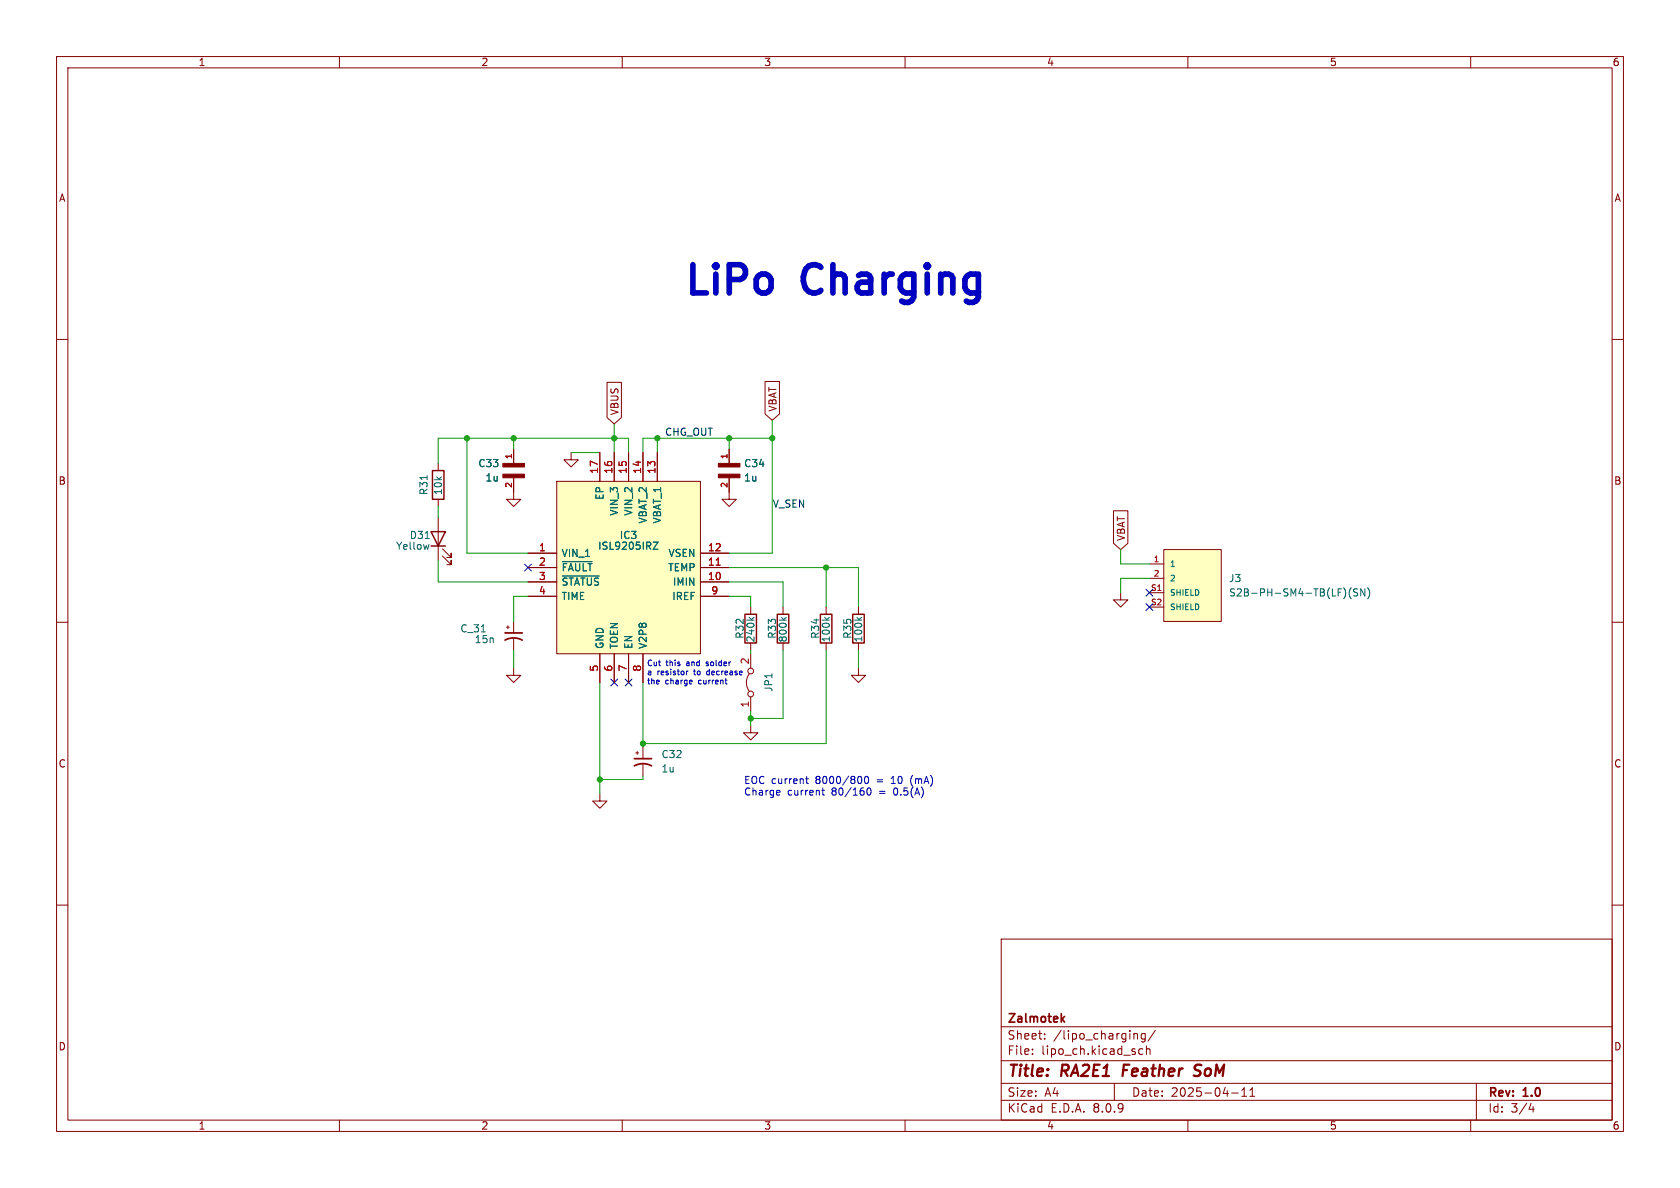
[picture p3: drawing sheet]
<svg xmlns="http://www.w3.org/2000/svg" width="297mm" height="210mm" viewBox="0 0 297 210" stroke-linecap="round" stroke-linejoin="round" font-family="sans-serif">
<g fill="none" stroke="#840000" stroke-width=".18">
<path d="M10 10h277v190h-277zM12 12h273v186h-273zM60 10v2M110 10v2M160 10v2M210 10v2M260 10v2M10 60h2M285 60h2M77.5 81.9v1.3M77.5 88.3v1.2M77.5 91.4v7.7"/>
<path d="M78.2 98.3l1.6 1.5v-.7v.7h-.8M78.2 97l1.6 1.6v-.8v.8h-.8M101 80v1.3h1.2l-1.2 1.3-1.3-1.3h1.3M10 110h2M89.5 110.9h.5M89.8 110.6v.5M90.8 109.9v2M90.8 112.9v2M285 110h2M112.4 133.1h.5M112.6 132.8v.6M113.7 132.1v2"/>
<path d="M113.7 135.1v2.1M106 140.3v1.3h1.3l-1.3 1.3-1.2-1.3h1.2M10 160h2M177 166h108v32h-108zM285 160h2M60 198v2M110 198v2M160 198v2M177 194.5h108M177 191.5h108M177 187.5h108M177 181.5h108"/>
<path d="M182.5 186.3v.1M182.5 185.5v.1M184.7 183.6v.1M184.7 182.8v.1M197 191.5v3M200.5 182.8h.5l.1 .9M202 185.5l-.4-.1-.3 .3v.4l.2 .2h.5M202.5 182.8l-.5-.1-.3 .3v.4l.2 .2h.6M202.5 182.7v1.2l-.3 .3-.4-.1M202.7 185.5l.2-.1 .3 .1 .1 .9M202.7 184.9v1.5M204.2 182.1l-1.2 2"/>
<path d="M210 198v2M217.7 193.2h1.2M219.5 193.8h.9M219.5 192.7l.5-.4v1.5M221 193.8h.8M221 192.7l.4-.4v1.5M260 198v2M261 191.5v6.5M270.7 195l-.4 1.1h.9M271 195.6v1"/>
</g>
<path d="M198.7 188.2l-.3 2M212.1 190a.85 .85 0 0 1-1.1 .1M212.1 188.2l-.7 .1a.46 .46 0 0 0-.2 .5 .46 .46 0 0 0 .3 .4l.6 .2" fill="none" stroke="#840000" stroke-width=".4"/>
<path d="M89.3 113.2a3.2 3.2 0 0 1 3 0M89.3 111.9h3M112.1 135.4a3.2 3.2 0 0 1 3.1 0M112.1 134.1h3.1M188.2 179.7l-.6 .6M187.8 180.1l.4 .6" fill="none" stroke="#840000" stroke-width=".3"/>
<path d="M75.2 95.2h.7M75.5 84.1v.7M75.8 96.3l-.2 .8M85.1 111.7h.7" fill="none" stroke="#006464" stroke-width=".18"/>
<path d="M76.2 94h2.5l-1.2 2.5zM76.2 96.5h2.5M76.5 83.2h2v5.1h-2z" fill="none" stroke="#840000" stroke-width=".25"/>
<path d="M98.4 85.1h25.4v30.5h-25.4z" fill="#ffffc2"/>
<g fill="none" stroke="#840000" stroke-width=".18">
<path d="M93.3 97.8h5.1M98.4 85.1h25.4v30.5h-25.4zM106 80v5.1M108.6 80v5.1M111.1 80v5.1M113.7 80v5.1M116.2 80v5.1M123.8 97.8h5.1M90.8 118.1v1.3h1.3l-1.3 1.3-1.3-1.3h1.3M93.3 102.9h5.1M93.3 100.3h5.1M93.3 105.4h5.1"/>
<path d="M106 115.6v5.1M108.6 115.6v5.1M111.1 115.6v5.1M113.7 115.6v5.1M123.8 102.9h5.1M123.8 100.3h5.1M123.8 105.4h5.1M132.5 119.1a2.54 2.54 0 0 0 0 3.1M132.7 115.6v2.5M132.7 123.2v2.5"/>
<circle cx="132.7" cy="118.6" r=".51"/>
<circle cx="132.7" cy="122.7" r=".51"/>
</g>
<path d="M126.6 99.9h.7" fill="none" stroke="#a90000" stroke-width=".18"/>
<path d="M99.4 99.3h5.3M115.5 95.8h.8l-.8 1.3h.8M99.4 101.8h6.5" fill="none" stroke="#006464" stroke-width=".18"/>
<path d="M205.7 97.2h10.2v12.7h-10.2z" fill="#ffffc2"/>
<g fill="none" stroke="#840000" stroke-width=".18">
<path d="M90.8 79.4v2.5M107.3 67.6h2.6v6.2l-1.3 1.1-1.3-1.1zM128.9 79.4v2.5M135.3 67.4h2.5v5.8l-1.3 1.1-1.2-1.1zM90.8 84.5v3.8h1.3l-1.3 1.2-1.3-1.2h1.3M93.3 97.8h5.1M106 80v5.1M108.6 80v5.1M111.1 80v5.1M113.7 80v5.1M116.2 80v5.1M123.8 97.8h5.1"/>
<path d="M128.9 84.5v3.8h1.3l-1.3 1.2-1.3-1.2h1.3M196.8 90.3h2.6v5.7l-1.3 1.2-1.3-1.2zM203.2 99.7h2.5M205.7 97.2h10.2v12.7h-10.2zM93.3 102.9h5.1M93.3 100.3h5.1M93.3 105.4h5.1M106 115.6v5.1M108.6 115.6v5.1M111.1 115.6v5.1M113.7 115.6v5.1M123.8 102.9h5.1"/>
<path d="M123.8 100.3h5.1M123.8 105.4h5.1M132.7 107.3v1.3M132.7 113.7v1.2M138.4 107.3v1.3M138.4 113.7v1.2M146 107.3v1.3M146 113.7v1.2M151.8 118.1v1.3h1.2l-1.2 1.3-1.3-1.3h1.3M151.8 107.3v1.3M151.8 113.7v1.2M198.1 104.8v1.2h-1.3l1.3 1.3 1.3-1.3h-1.3"/>
<path d="M203.2 102.2h2.5M203.2 104.8h2.5M203.2 107.3h2.5M132.7 128.3v1.2h1.3l-1.3 1.3-1.3-1.3h1.3"/>
</g>
<g fill="none" stroke="#006464" stroke-width=".18">
<path d="M99.4 99.3h5.3M115.5 95.8h.8l-.8 1.3h.8M99.4 101.8h6.5M132.4 109.1l.5 .5M133.3 109.1l-.5 .4M138.2 109.1l.4 .5M139 109.1l-.5 .4M145.8 109.1l.5 .5M146.6 109.1l-.5 .4M151.5 109.1l.5 .5M152.3 109.1l-.4 .4M238.9 103.9a1.46 1.46 0 0 0 0 1.9"/>
<path d="M240 104.1h-.5l-.1 .1v.4l.5 .2 .1 .3-.2 .3-.5-.1M241.3 104.1v1.3l-.7-1.3v1.3M241.8 103.9a1.46 1.46 0 0 1 0 1.9"/>
</g>
<path d="M131.7 108.6h2v5.1h-2zM137.4 108.6h2v5.1h-2zM145 108.6h2.1v5.1h-2.1zM150.7 108.6h2.1v5.1h-2.1z" fill="none" stroke="#840000" stroke-width=".25"/>
<g fill="#840000" stroke="#840000" stroke-width=".18">
<path d="M127 83.8h3.8v.7h-3.8z"/>
<path d="M127 81.9h3.8v.7h-3.8z"/>
<path d="M88.9 83.8h3.8v.7h-3.8z"/>
<path d="M88.9 81.9h3.8v.7h-3.8z"/>
</g>
<g fill="none" stroke="#0000c2" stroke-width=".18">
<path d="M121.4 118.6v.7M121.6 118.6l-.2 .2M124.8 117.6l.1 .1M124.9 117.1v.2M125 118.7v.5M122.3 120.3l.1 .2-.5 .1M128.2 120.2h.3M128.4 120.9h.1M137.7 139.7l.2 .3-.6 .1M142.4 137.7h.5M142.6 137.2v1.1l.3 .2M145.3 139.7h.5"/>
<path d="M145.5 139.3v1.1l.3 .2M152.2 137.4l.1 .3-.1 .7M153 137.3l.1-.1a.68 .68 0 0 1 .5 .7 .68 .68 0 0 1-.5 .6 .84 .84 0 0 1-.1-1.2zM153.4 139.4l.2-.1a.68 .68 0 0 1 .4 .6 .68 .68 0 0 1-.4 .7l-.2-.2-.1-.3zM157.5 138.5h.8M157.7 137.5l-.2 .1M161.1 137.4l-.1 .5 .1 .7M137.8 140.5l-.1 .1"/>
</g>
<g fill="none" stroke="#009600" stroke-width=".18">
<path d="M82.5 77.5v20.3h10.8M90.8 77.5v1.9M108.6 74.9v5.1M116.2 77.5v2.5M128.9 77.5v1.9M136.5 74.3v23.5h-7.6M136.5 77.5h-22.8v2.5M77.5 89.5v1.9M77.5 99.1v3.8h15.8M101 80h5M111.1 80v-2.5h-33.6v4.4M198.1 97.2v2.5h5.1"/>
<path d="M90.8 114.9v3.2M93.3 105.4h-2.5v4.5M128.9 100.3h22.9v7M128.9 105.4h3.8v1.9M128.9 102.9h9.5v4.4M132.7 114.9v.7M138.4 114.9v12.1h-5.7M146 100.3v7M146 114.9v16.5h-32.3M151.8 114.9v3.2M203.2 102.2h-5.1v2.6M106 120.7v19.6"/>
<path d="M113.7 137.2v.6h-7.7M113.7 120.7v11.4M132.7 125.7v2.6"/>
</g>
<path d="M92.7 99.7l1.3 1.2M94 99.7l-1.3 1.2M202.6 106.7l1.2 1.2M202.6 104.2l1.2 1.2M203.8 106.7l-1.2 1.2M203.8 104.2l-1.2 1.2M108 120l1.2 1.3M109.2 120l-1.2 1.3M110.5 120l1.2 1.3M111.7 120l-1.2 1.3" fill="none" stroke="#000084" stroke-width=".18"/>
<path d="M126.6 99.9h.7" fill="none" stroke="#a90000" stroke-width=".18"/>
<g fill="#009600" stroke="#009600" stroke-width=".18">
<circle cx="108.6" cy="77.5" r=".46"/>
<circle cx="90.8" cy="77.5" r=".46"/>
<circle cx="82.5" cy="77.5" r=".46"/>
<circle cx="116.2" cy="77.5" r=".46"/>
<circle cx="113.7" cy="131.4" r=".46"/>
<circle cx="132.7" cy="127" r=".46"/>
<circle cx="106" cy="137.8" r=".46"/>
<circle cx="136.5" cy="77.5" r=".46"/>
<circle cx="128.9" cy="77.5" r=".46"/>
<circle cx="146" cy="100.3" r=".46"/>
</g>
<g font-size="7" fill="#0000c2">
<text x="120.6" y="52.5">LiPo</text>
<text x="142.4" y="52.5">Charging</text>
</g>
<g font-size="2.8" fill="#840000">
<text x="178" y="190.9">Title:</text>
<text x="187.7" y="190.9">RA2E1</text>
<text x="199.3" y="190.9">Feather</text>
<text x="212.8" y="190.9">SoM</text>
</g>
<g font-size="2.1" fill="#840000">
<text x="178" y="184">Sheet:</text>
<text x="178" y="181.2">Zalmotek</text>
<text x="186.2" y="184">/lipo_charging/</text>
<text x="178" y="186.7">File:</text>
<text x="184.1" y="186.7">lipo_ch.kicad_sch</text>
<text x="178" y="196.9">KiCad</text>
<text x="178" y="194.1">Size:</text>
<text x="184.7" y="194.1">A4</text>
<text x="185.7" y="196.9">E.D.A.</text>
<text x="193.3" y="196.9">8.0.9</text>
<text x="200" y="194.1">Date:</text>
<text x="207" y="194.1">2025-04-11</text>
<text x="263" y="194.3">Rev:</text>
<text x="263" y="196.9">Id:</text>
<text x="267.1" y="196.9">3/4</text>
<text x="269.4" y="194.3">1.0</text>
</g>
<g font-size="1.8" fill="#840000">
<text x="35" y="11.9">1</text>
<text x="85" y="11.9">2</text>
<text x="135" y="11.9">3</text>
<text x="185" y="11.9">4</text>
<text x="235" y="11.9">5</text>
<text x="285" y="11.9">6</text>
<text x="10.3" y="35.9">A</text>
<text x="285.3" y="35.9">A</text>
<text x="109.5" y="73.5" transform="rotate(-90 109.5 73.5)">VBUS</text>
<text x="137.5" y="72.9" transform="rotate(-90 137.5 72.9)">VBAT</text>
<text x="10.3" y="85.9">B</text>
<text x="285.3" y="85.9">B</text>
<text x="199.1" y="95.7" transform="rotate(-90 199.1 95.7)">VBAT</text>
<text x="10.3" y="135.9">C</text>
<text x="285.3" y="135.9">C</text>
<text x="10.3" y="185.9">D</text>
<text x="285.3" y="185.9">D</text>
<text x="35" y="199.9">1</text>
<text x="85" y="199.9">2</text>
<text x="135" y="199.9">3</text>
<text x="185" y="199.9">4</text>
<text x="235" y="199.9">5</text>
<text x="285" y="199.9">6</text>
</g>
<g font-size="1.8" fill="#0f0f0f">
<text x="117.5" y="77.1">CHG_OUT</text>
<text x="136.5" y="89.8">V_SEN</text>
</g>
<g font-size="1.8" fill="#006464">
<text x="84.5" y="82.8">C33</text>
<text x="131.5" y="82.8">C34</text>
<text x="75.8" y="87.6" transform="rotate(-90 75.8 87.6)">R31</text>
<text x="78.3" y="87.6" transform="rotate(-90 78.3 87.6)">10k</text>
<text x="85.7" y="85.3">1u</text>
<text x="106.9" y="88.5" transform="rotate(-90 106.9 88.5)">EP</text>
<text x="131.5" y="85.3">1u</text>
<text x="72.3" y="95.5">D31</text>
<text x="109.4" y="91.3" transform="rotate(-90 109.4 91.3)">VIN_3</text>
<text x="109.5" y="95.5">IC3</text>
<text x="112" y="91.3" transform="rotate(-90 112 91.3)">VIN_2</text>
<text x="114.5" y="92.6" transform="rotate(-90 114.5 92.6)">VBAT_2</text>
<text x="117.1" y="92.6" transform="rotate(-90 117.1 92.6)">VBAT_1</text>
<text x="69.9" y="97.4">Yellow</text>
<text x="99.2" y="98.7">VIN_1</text>
<text x="99.2" y="101.2">~{FAULT}</text>
<text x="105.6" y="97.4">ISL9205IRZ</text>
<text x="118" y="101.2">TEMP</text>
<text x="118.1" y="98.7">VSEN</text>
<text x="99.2" y="103.7">~{STATUS}</text>
<text x="99.2" y="106.3">TIME</text>
<text x="118.7" y="106.3">IREF</text>
<text x="118.9" y="103.7">IMIN</text>
<text x="217.2" y="103.1">J3</text>
<text x="217.2" y="105.6">S2B-PH-SM4-TB(LF)(SN)</text>
<text x="81.3" y="112">C_31</text>
<text x="83.8" y="113.9">15n</text>
<text x="131.7" y="113" transform="rotate(-90 131.7 113)">R32</text>
<text x="133.6" y="113.7" transform="rotate(-90 133.6 113.7)">240k</text>
<text x="137.4" y="113" transform="rotate(-90 137.4 113)">R33</text>
<text x="139.3" y="113.7" transform="rotate(-90 139.3 113.7)">800k</text>
<text x="145" y="113" transform="rotate(-90 145 113)">R34</text>
<text x="146.9" y="113.7" transform="rotate(-90 146.9 113.7)">100k</text>
<text x="150.7" y="113" transform="rotate(-90 150.7 113)">R35</text>
<text x="152.6" y="113.7" transform="rotate(-90 152.6 113.7)">100k</text>
<text x="106.9" y="114.8" transform="rotate(-90 106.9 114.8)">GND</text>
<text x="109.4" y="114.8" transform="rotate(-90 109.4 114.8)">TOEN</text>
<text x="112" y="114.8" transform="rotate(-90 112 114.8)">EN</text>
<text x="114.5" y="114.8" transform="rotate(-90 114.5 114.8)">V2P8</text>
<text x="136.8" y="122.4" transform="rotate(-90 136.8 122.4)">JP1</text>
<text x="116.8" y="136.8">1u</text>
<text x="116.8" y="134.2">C32</text>
</g>
<g font-size="1.8" fill="#a90000">
<text x="105.8" y="83.9" transform="rotate(-90 105.8 83.9)">17</text>
<text x="108.3" y="83.9" transform="rotate(-90 108.3 83.9)">16</text>
<text x="110.9" y="83.9" transform="rotate(-90 110.9 83.9)">15</text>
<text x="113.4" y="83.9" transform="rotate(-90 113.4 83.9)">14</text>
<text x="116" y="83.9" transform="rotate(-90 116 83.9)">13</text>
<text x="95.2" y="97.5">1</text>
<text x="95.2" y="100.1">2</text>
<text x="125.1" y="100.1">11</text>
<text x="125.1" y="97.5">12</text>
<text x="95.2" y="102.6">3</text>
<text x="95.2" y="105.2">4</text>
<text x="125.1" y="102.6">10</text>
<text x="125.7" y="105.2">9</text>
<text x="105.8" y="118.8" transform="rotate(-90 105.8 118.8)">5</text>
<text x="108.3" y="118.8" transform="rotate(-90 108.3 118.8)">6</text>
<text x="110.9" y="118.8" transform="rotate(-90 110.9 118.8)">7</text>
<text x="113.4" y="118.8" transform="rotate(-90 113.4 118.8)">8</text>
<text x="132.5" y="117.5" transform="rotate(-90 132.5 117.5)">2</text>
<text x="132.5" y="125.2" transform="rotate(-90 132.5 125.2)">1</text>
</g>
<g font-size="1.8" fill="#0000c2">
<text x="131.4" y="138.7">EOC current</text>
<text x="131.4" y="140.7">Charge</text>
<text x="139.2" y="140.7">current</text>
<text x="144.3" y="138.7">8000/800</text>
<text x="147.2" y="140.7">80/160</text>
<text x="155.3" y="138.7">=</text>
<text x="155.7" y="140.7">=</text>
<text x="158" y="138.7">10</text>
<text x="158.4" y="140.7">0.5(A)</text>
<text x="161.6" y="138.7">(mA)</text>
</g>
<g font-size="1.4" fill="#a90000">
<text x="90.6" y="81.3" transform="rotate(-90 90.6 81.3)">1</text>
<text x="128.7" y="81.3" transform="rotate(-90 128.7 81.3)">1</text>
<text x="90.6" y="86.3" transform="rotate(-90 90.6 86.3)">2</text>
<text x="128.7" y="86.3" transform="rotate(-90 128.7 86.3)">2</text>
<text x="203.9" y="99.4">1</text>
<text x="203.9" y="102">2</text>
<text x="203.4" y="104.5">S1</text>
<text x="203.4" y="107.1">S2</text>
</g>
<g font-size="1.4" fill="#006464">
<text x="206.8" y="100.4">1</text>
<text x="206.8" y="103">2</text>
<text x="206.8" y="105.5">SHIELD</text>
<text x="206.8" y="108.1">SHIELD</text>
</g>
<g font-size="1.4" fill="#0000c2">
<text x="114.3" y="117.8">Cut</text>
<text x="114.3" y="119.4">a</text>
<text x="116.2" y="119.4">resistor</text>
<text x="117.8" y="117.8">this</text>
<text x="121.6" y="117.8">and</text>
<text x="122.9" y="119.4">to</text>
<text x="125.3" y="117.8">solder</text>
<text x="125.4" y="119.4">decrease</text>
<text x="114.3" y="121">the</text>
<text x="117.7" y="121">charge</text>
<text x="123.7" y="121">current</text>
</g>
</svg>
